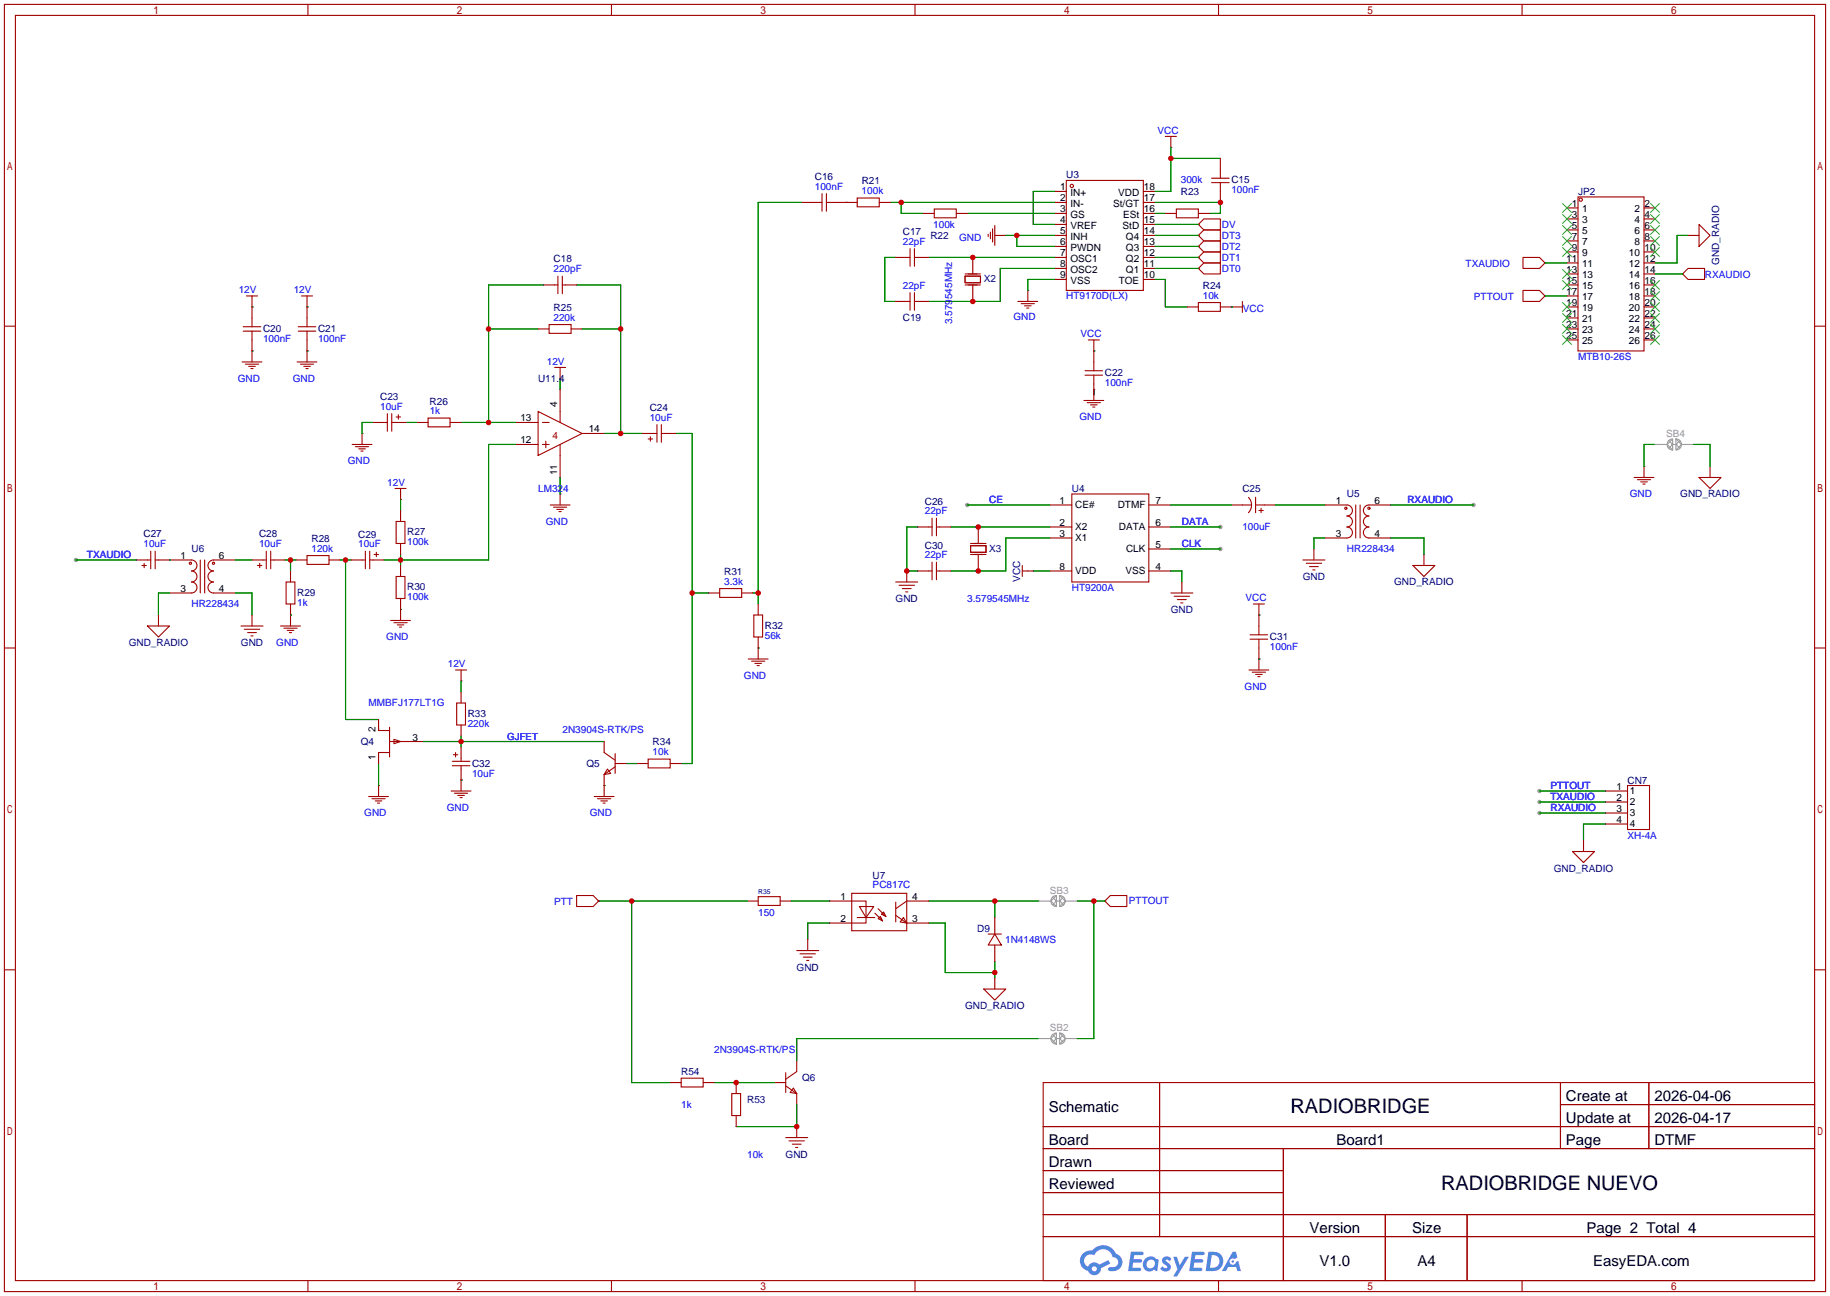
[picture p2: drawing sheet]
<svg xmlns="http://www.w3.org/2000/svg" width="422mm" height="299mm" viewBox="0 0 422 299" stroke-linecap="round" stroke-linejoin="round" font-family="sans-serif">
<g fill="#999">
<circle cx="223.3" cy="116.6" r=".51"/>
<circle cx="281.7" cy="121.7" r=".51"/>
<circle cx="281.7" cy="126.7" r=".51"/>
<circle cx="355.3" cy="187.7" r=".51"/>
<circle cx="355.3" cy="182.6" r=".51"/>
<circle cx="355.3" cy="185.2" r=".51"/>
<circle cx="340.1" cy="116.6" r=".51"/>
<circle cx="17.5" cy="129.3" r=".51"/>
</g>
<g fill="none" stroke="#a10000" stroke-width=".25">
<path d="M1 1h420.4v297.2h-420.4zM3.6 3.6h415.2v292.1h-415.2zM71.1 1v2.6M141.1 1v2.6M211.2 1v2.6M281.3 1v2.6M351.3 1v2.6M1 75.3h2.6M418.8 75.3h2.6M1 149.6h2.6M418.8 149.6h2.6M1 223.9h2.6"/>
<path d="M418.8 223.9h2.6M240.8 249.9h178v45.8h-178zM267.7 249.9v35.6M360.2 249.9v15.3M360.2 255h58.6M380.6 249.9v15.3M240.8 260.1h178M240.8 265.2h178M240.8 270.3h55.4M240.8 275.3h55.4M296.2 265.2v30.5M71.1 295.7v2.5"/>
<path d="M141.1 295.7v2.5M211.2 295.7v2.5M240.8 280.4h178M240.8 285.5h178M281.3 295.7v2.5M319.8 280.4v15.3M338.6 280.4v15.3M351.3 295.7v2.5"/>
</g>
<g fill="#5487ff">
<path d="M268.5 290.3a1.3 1.3 0 0 1 1.9 .3l-.4 .6a.54 .54 0 0 0-1-.2l.2 .2a1.28 1.28 0 0 1 .8 2 1.53 1.53 0 0 1-2.2-.3l.5-.6 .8 .5a.31 .31 0 0 0 .3-.3 .31 .31 0 0 0-.2-.3 1.12 1.12 0 0 1-.7-1.9z"/>
<path d="M270.8 290.2h.8l.7 1.9 1.2-1.9h.9l-2.7 4.5h-.9l1-1.7z"/>
<path d="M261 289h2.3a.46 .46 0 0 1 .5 .1 .46 .46 0 0 1 .1 .5l-.3 .2h-1.8l-.1 .9h1.6a.4 .4 0 0 1 .3 .4 .4 .4 0 0 1-.4 .4h-1.6l-.2 1.2h1.4a.46 .46 0 0 1 .5 .1 .46 .46 0 0 1 .1 .5l-.4 .2h-2.6z"/>
<path d="M275.1 289h2.3a.47 .47 0 0 1 .5 .1 .47 .47 0 0 1 .1 .5l-.3 .2h-1.8l-.1 .9h1.6a.4 .4 0 0 1 .4 .4 .4 .4 0 0 1-.5 .4h-1.6l-.2 1.2h1.4a.46 .46 0 0 1 .5 .1 .46 .46 0 0 1 .1 .5l-.4 .2h-2.6z"/>
<path d="M284.5 289h.8l.3 1.3-.6 .4a.75 .75 0 0 0-1.1 .3 .75 .75 0 0 0 .5 1 .75 .75 0 0 0 .9-.6l.5-.3 .6 2.4h-.8l-.3-1h-1.8l-.5 1h-1z"/>
<path d="M278.9 289l-.6 4.5h1.4a2.27 2.27 0 0 0 2.7-2.3 2.27 2.27 0 0 0-2.7-2.2zM279.7 289.8a1.5 1.5 0 0 1 1.8 1.5 1.5 1.5 0 0 1-1.9 1.4h-.3z"/>
<path d="M264.4 290.6a1.6 1.6 0 0 0-.4 2.3 1.6 1.6 0 0 0 2.3 .2l.8 .4 .3-2.5-.1-.3h-.5a1.58 1.58 0 0 0-2.4-.1zM265 291.1a.99 .99 0 0 1 1.6 .6 .99 .99 0 0 1-1.3 1.1 .98 .98 0 0 1-.3-1.7z"/>
<path d="M250 289.4a2.37 2.37 0 0 0 1.1 4 1.54 1.54 0 0 0 1.8 1 1.54 1.54 0 0 0 1.2-1.6l2.2-1.1-.5-.8-2.1 1.1a1.57 1.57 0 0 0-2.6 .4 1.5 1.5 0 0 1-.7-2.1 1.5 1.5 0 0 1 2.2-.5 2.23 2.23 0 0 1 2.3-1.4 2.23 2.23 0 0 1 1.9 1.8 1.16 1.16 0 0 1 1.3 1.1 1.16 1.16 0 0 1-1.1 1.3h-.7a.47 .47 0 0 0-.5 .3 .47 .47 0 0 0 .4 .6 2.14 2.14 0 0 0 2.7-1.4 2.14 2.14 0 0 0-1.3-2.7 3.2 3.2 0 0 0-5.5-.7l-1.1 .1zM252 292.9a.6 .6 0 0 1 1.2 0 .6 .6 0 0 1-1.2 0z"/>
<circle cx="284.6" cy="291.3" r=".28"/>
</g>
<g fill="none" stroke="#a10000" stroke-width=".25">
<path d="M269 31.5h2.5M270.3 34h.1M270.3 31.5v2.5M281.7 36.6v4.5M185.2 46.7h4.5M189.7 44.7v4.1M190.8 46.7h7.1M190.8 44.7v4.1M197.9 45.7h5v2.1h-5zM202.9 46.7h2.6M206.8 59.4h3.3M210.1 57.4v4.1"/>
<path d="M211.1 59.4h3.3M211.1 57.4v4.1M213.1 49.3h2.5M215.6 48.3h5.1v2h-5.1zM220.7 49.3h2.6M224.5 59.4v3.8M228.1 54.1v.5M228.6 53.6v1.5M229.1 52.8v3.1M229.6 54.4h2.6M229.6 52.1v4.5M232.2 54.4h.1"/>
<path d="M243.6 54.4h2.5M243.6 44.2h2.5M243.6 46.7h2.5M243.6 49.3h2.5M243.6 51.8h2.5M243.6 56.9h2.5M243.6 59.4h2.5M246.1 41.7h17.8v25.4h-17.8zM263.9 54.4h2.5M263.9 44.2h2.5M263.9 46.7h2.5M263.9 49.3h2.5"/>
<path d="M263.9 51.8h2.5M263.9 56.9h2.5M263.9 59.4h2.5M269 49.3h2.5M271.5 48.3h5.1v2h-5.1zM276.6 51.8l1.3-1.3h3.8v2.6h-3.8zM276.6 51.8h.1M276.6 59.4h.1M276.6 56.9h.1M276.6 54.4l1.3-1.3h3.8v2.5h-3.8zM276.6 54.4h.1M276.6 49.3h2.5"/>
<path d="M277.9 58.2h3.8v2.5h-3.8l-1.3-1.3zM277.9 55.6h3.8v2.6h-3.8l-1.3-1.3zM279.7 41.1h4M279.7 42.2h4M281.7 42.2v4.5M351.5 59.4h3.8l1.3 1.3-1.3 1.3h-3.8zM361.7 48h2.5M361.7 50.5h2.5M361.7 53.1h2.5M361.7 55.6h2.5M361.7 58.2h2.5M364.2 45.5h15.3v35.5h-15.3z"/>
<path d="M379.5 48h2.5M379.5 50.5h2.5M379.5 53.1h2.5M379.5 55.6h2.5M379.5 58.2h2.5M389.6 54.4h2.6M392.2 51.8l2.5 2.6-2.5 2.5zM56.1 75.4h4.1M56.1 76.5h4.1M56.9 68.3h2.5M58.2 70.9h.1M58.2 68.3v7.1"/>
<path d="M58.2 76.5v7.1M68.8 75.4h4.1M68.8 76.5h4.1M69.6 68.3h2.5M70.9 70.9h.1M70.9 68.3v7.1M70.9 76.5v7.1M124.2 75.9h2.5M125.5 65.8h3.3M126.7 74.9h5.1v2.1h-5.1zM128.8 63.8v4M129.8 63.8v4"/>
<path d="M129.8 65.8h3.3M131.8 75.9h2.6M206.8 69.6h3.3M210.1 67.6v4M211.1 69.6h3.3M211.1 67.6v4M222.8 63.8h3.5v1.5h-3.5zM222.8 65.8h3.5M222.8 63.2h3.5M224.5 65.8v3.8M234.9 69.6h4.6M235.7 70.1h3.1"/>
<path d="M236.5 70.6h1.5M237 71.1h.5M237.2 67.1h.1M237.2 67.1v2.5M243.6 62h2.5M243.6 64.5h2.5M251.2 78.5h2.5M252.5 78.5v7.1M263.9 62h2.5M263.9 64.5h2.5M274.1 70.9h2.5M276.6 69.9h5.1v2h-5.1z"/>
<path d="M276.6 62h.1M277.9 60.7h3.8v2.5h-3.8l-1.3-1.2zM281.7 70.9h5.1M284.2 70.9h.1M286.8 69.6v2.5M351.5 67.1h3.8l1.3 1.2-1.3 1.3h-3.8zM356.6 60.7h.1M356.6 68.3h.1M361.7 70.9h2.5M361.7 78.5h2.5M361.7 68.3h2.5M361.7 65.8h2.5"/>
<path d="M361.7 75.9h2.5M361.7 63.2h2.5M361.7 60.7h2.5M361.7 73.4h2.5M379.5 70.9h2.5M379.5 78.5h2.5M379.5 68.3h2.5M379.5 65.8h2.5M379.5 75.9h2.5M379.5 63.2h2.5M379.5 60.7h2.5M379.5 73.4h2.5"/>
<path d="M388.4 63.2l1.2-1.2h3.8v2.5h-3.8zM388.4 63.2h.1M55.9 83.6h4.6M56.6 84.1h3.1M57.4 84.6h1.5M57.9 85.1h.5M58.2 81h.1M68.6 83.6h4.6M69.3 84.1h3.1M70.1 84.6h1.5M70.6 85.1h.5M70.9 81h.1"/>
<path d="M86.1 97.5h3.3M89.4 95.5v4.1M90.4 97.5h3.3M90.4 95.5v4.1M91.4 96.3h1.1M91.9 95.8v1M96.3 97.5h2.5M98.8 96.5h5.1v2.1h-5.1zM103.9 97.5h2.5M119.1 97.5h5.1M124.2 95l10.2 5.1-10.2 5.1zM125.2 97.5h1.5"/>
<path d="M128 84.8h2.6M129.3 87.4h.1M129.3 84.8v2.6M129.3 89.9v7.6M151.6 98v4.1M152.7 98v4.1M250.2 92.5h4.6M250.4 86.6h4.1M250.4 85.6h4.1M251 93h3M251.7 93.5h1.5M252.2 94h.5"/>
<path d="M252.5 81h.1M252.5 89.9h.1M252.5 86.6v5.9M81.3 102.6h4.6M82 103.1h3.1M82.8 103.6h1.5M83.3 104.1h.5M83.6 100.1h.1M83.6 100.1v2.5M91.2 112.8h2.5M92.5 115.3h.1M92.5 112.8v2.5"/>
<path d="M92.5 117.9v2.5M119.1 102.6h5.1M125.2 102.6h1.5M126 101.9v1.5M127 116.6h4.6M127.8 117.1h3M128.5 117.6h1.5M129 118.1h.5M129.3 114h.1M129.3 102.6v7.6M129.3 114v2.6M134.4 100.1h5"/>
<path d="M148.3 100.1h3.3M149.6 101.3h1M150.1 100.8v1.1M152.7 100.1h3.3M215.1 119.6v4.1M216.2 119.6v4.1M242.3 116.6h5.1M247.4 114h17.8v20.4h-17.8zM265.2 116.6h5.1M284.2 116.6h4.6M288.2 114.8a2.54 2.54 0 0 1 0 3.6M289.8 116.6h4.6"/>
<path d="M289.8 114.8v3.6M290.6 117.9h1M291.1 117.3v1.1M305.8 116.6h5.1a1.27 1.27 0 0 1 1.3 1.3 1.27 1.27 0 0 1-1.3 1.2 1.27 1.27 0 0 1 1.3 1.3 1.27 1.27 0 0 1-1.3 1.3 1.27 1.27 0 0 1 1.3 1.2 1.27 1.27 0 0 1-1.3 1.3h-5.1M312.9 116.6v7.6M313.9 116.6v7.6M321.1 116.6h-5.1a1.27 1.27 0 0 0-1.3 1.3 1.27 1.27 0 0 0 1.3 1.2 1.27 1.27 0 0 0-1.3 1.3 1.27 1.27 0 0 0 1.3 1.3 1.27 1.27 0 0 0-1.3 1.2 1.27 1.27 0 0 0 1.3 1.3h5.1M377.2 110.2h4.6M378 110.7h3M378.7 111.3h1.5M379.2 111.8h.5M379.5 107.7h.1"/>
<path d="M379.5 107.7v2.5M392.2 110.2h5.1l-2.6 2.6zM394.7 107.7v2.5M31.5 129.3h3.3M32.8 130.6h1M33.3 130v1.1M34.8 127.3v4M35.8 129.3h8.4a1.27 1.27 0 0 1 1.3 1.3 1.27 1.27 0 0 1-1.3 1.2 1.27 1.27 0 0 1 1.3 1.3 1.27 1.27 0 0 1-1.3 1.3 1.27 1.27 0 0 1 1.3 1.2 1.27 1.27 0 0 1-1.3 1.3h-5.1M35.8 127.3v4M46.2 129.3v7.6M47.2 129.3v7.6M54.4 129.3h-5.1a1.27 1.27 0 0 0-1.3 1.3 1.27 1.27 0 0 0 1.3 1.2 1.27 1.27 0 0 0-1.3 1.3 1.27 1.27 0 0 0 1.3 1.3 1.27 1.27 0 0 0-1.3 1.2 1.27 1.27 0 0 0 1.3 1.3h5.1"/>
<path d="M58.2 129.3h3.3M59.4 130.6h1.1M59.9 130v1.1M61.5 127.3v4M62.5 129.3h3.3M62.5 127.3v4M66 134.4h2.1v5h-2.1zM67.1 131.8v2.6M67.1 139.4v5.1M68.3 129.3h2.6M70.9 128.3h5v2h-5zM75.9 129.3h2.6"/>
<path d="M81 129.3h3.3M84.3 127.3v4M85.3 129.3h3.3M85.3 127.3v4M86.4 128h1M86.9 127.5v1M91.4 120.4h2.1v5.1h-2.1zM91.4 133.1h2.1v5.1h-2.1zM92.5 125.5v2.5M92.5 130.6v2.5M92.5 138.2v5.1M163.6 136.9h2.5"/>
<path d="M166.1 135.9h5.1v2h-5.1zM171.2 136.9h2.5M175 139.4v2.6M206.8 134.4h5M207.5 135.1h3.6M208.3 135.9h2M209 136.7h.5M209.3 131.8v2.6M211.8 121.7h3.3M211.8 131.8h3.3M215.1 129.8v4.1M216.2 121.7h3.3"/>
<path d="M216.2 131.8h3.3M216.2 129.8v4.1M224 126h3.6v1.5h-3.6zM224 128h3.6M224 125.5h3.6M225.8 121.7v3.8M225.8 128v3.8M236 131.8h2.5M236 130.6v2.5M242.3 121.7h5.1M242.3 124.2h5.1M242.3 131.8h5.1"/>
<path d="M265.2 121.7h5.1M265.2 131.8h5.1M265.2 126.7h5.1M270.3 136.9h5M271 137.7h3.6M271.8 138.4h2M272.5 139.2h.5M272.8 134.4v2.5M289.3 139.4h2.5M290.6 139.4v7.2M300.7 129.3h5.1M301.5 130h3.6"/>
<path d="M302.3 130.8h2M303 131.6h.5M303.3 126.7v2.6M326.1 130.6h5.1l-2.5 2.5zM328.7 128v2.6M34 144.5h5.1l-2.5 2.6zM36.6 142v2.5M55.6 144.5h5.1M56.4 145.3h3.5M57.1 146h2.1M57.9 146.8h.5M58.2 142v2.5"/>
<path d="M64.8 144.5h4.5M65.5 145h3.1M66.3 145.5h1.5M66.8 146h.5M67.1 142h.1M90.2 143.3h4.5M90.9 143.8h3.1M91.7 144.3h1.5M92.2 144.8h.5M92.5 140.7h.1M105.2 154.7h2.5M106.4 157.2h.1"/>
<path d="M106.4 154.7v2.5M106.4 159.8v2.5M172.7 152.1h4.6M173.5 152.7h3M174 142h2v5.1h-2zM174.2 153.2h1.6M174.8 153.7h.5M175 149.6h.1M175 147.1v5M288.3 154.7h4.6M288.5 146.6h4.1M288.5 147.6h4.1"/>
<path d="M289.1 155.2h3M289.8 155.7h1.5M290.3 156.2h.5M290.6 152.1h.1M290.6 142h.1M290.6 147.6v7.1M87.4 167.9v.8h2.5M87.4 166.1v2.6M89.9 173.7h-2.5v2.6M89.9 167.9v6.9M89.9 171.2h7.6M90.9 170.7l1.6 .5-1.6 .5z"/>
<path d="M104.4 175.8h4.1M104.4 176.8h4.1M104.6 174.2h1.1M105.2 173.7v1.1M105.4 162.3h2v5.1h-2zM106.4 167.4v2.5M106.4 172.5v3.3M106.4 176.8v5.8M139.4 171.2v2.5l2.6 1.8M139.4 178.8v5.1M140.2 177.5l.8 1.1-1.6 .2zM142 176.3h2.5"/>
<path d="M142 177l-2.6 1.8M142 174v4.6M147.1 176.3h2.5M149.6 175.3h5.1v2h-5.1zM154.7 176.3h2.5M85.1 183.9h4.6M85.9 184.4h3M86.6 184.9h1.5M87.1 185.4h.5M87.4 181.4h.1M87.4 181.4v2.5M104.1 182.6h4.6"/>
<path d="M104.9 183.1h3M105.7 183.6h1.5M106.2 184.1h.5M106.4 180.1h.1M137.2 183.9h4.5M137.9 184.4h3.1M138.7 184.9h1.5M139.2 185.4h.5M139.4 181.4h.1M363 196.6h5l-2.5 2.5zM365.5 194.1v2.5M370.6 182.6h5.1"/>
<path d="M370.6 185.2h5.1M370.6 187.7h5.1M370.6 190.2h5.1M375.7 181.4h5v10.1h-5zM133.1 206.8h3.8l1.3 1.2-1.3 1.3h-3.8zM138.2 208h.1M172.5 208h2.5M175 207h5.1v2h-5.1zM180.1 208h2.5M183.9 219.5h5.1M186.4 216.9v2.6M191.5 208h8.4v5.1h-8.4"/>
<path d="M196.6 206.2h12.7v8.7h-12.7zM197.9 211.8h4M198.4 209.3h3.3l-1.8 2.5zM201.9 210.8l1.8 1.8M202.7 212.1l.5-.5 .5 1zM202.7 209.8l1.8 1.8M203.5 211.1l.5-.5 .5 1zM206.8 211.3l2.5 1.8M206.8 208.3v4.6M208.5 211.8l.8 1.3-1.5-.2zM209.3 213.1h5.1M214.4 208h-5.1l-2.5 1.8"/>
<path d="M228.1 215.6h3M229.6 215.6l1.5 2.6h-3zM229.6 211.8v3.8M229.6 218.2v3.8M255 208l1.3-1.2h3.8v2.5h-3.8zM255 208h.1M184.7 220.2h3.5M185.4 221h2.1M186.2 221.7h.5M227.1 228.3h5.1l-2.6 2.6zM229.6 225.8v2.5M154.7 249.9h2.5"/>
<path d="M157.2 248.9h5.1v2.1h-5.1zM162.3 249.9h2.5M168.9 252.5h2v5.1h-2zM169.9 249.9v2.6M169.9 257.6v2.5M178.8 249.9h2.6M181.4 250.7l2.5 1.8M181.4 247.6v4.6M183.1 251.2l.8 1.3-1.5-.3zM183.9 244.9v2.5l-2.5 1.8M183.9 252.5v2.5M181.4 262.6h5"/>
<path d="M182.1 263.4h3.6M182.9 264.2h2M183.6 264.9h.5M183.9 260.1v2.5"/>
<circle cx="247.4" cy="42.9" r=".38"/>
<circle cx="364.9" cy="46.1" r=".38"/>
<circle cx="310.6" cy="117.3" r=".25"/>
<circle cx="316" cy="117.3" r=".25"/>
<circle cx="43.9" cy="130" r=".25"/>
<circle cx="49.3" cy="130" r=".25"/>
</g>
<g fill="none" stroke="#008700" stroke-width=".25">
<path d="M270.3 34v10.2h-3.9M270.3 36.6h11.4M185.2 46.7h-10.2v92.7M195.3 46.7h.1M205.5 46.7h38.1M206.8 59.4h-2.6v10.2h2.6M208 46.7v2.6h5.1M214.4 59.4h29.2M223.3 49.3h20.3M232.2 54.4h11.4M234.7 54.4v2.5h8.9M243.6 44.2h-5.1v7.6h5.1"/>
<path d="M266.4 59.4h10.2M266.4 51.8h10.2M266.4 54.4h10.2M266.4 56.9h10.2M266.4 46.7h15.3v2.6h-2.6M266.4 49.3h2.6M389.6 54.4h-2.5v6.3h-5.1M58.2 70.9h.1M70.9 70.9h.1M112.8 75.9h11.4M125.5 65.8h-12.7v31.7M133.1 65.8h10.2v34.3"/>
<path d="M134.4 75.9h8.9M243.6 64.5h-6.4v2.6M243.6 62h-12.7v7.6h-16.5M266.4 64.5h2.6v6.4h5.1M266.4 62h10.2M284.2 70.9h.1M356.6 60.7h5.1M356.6 68.3h5.1M382 63.2h6.4M58.2 81h.1M70.9 81h.1M86.1 97.5h-2.5v2.6"/>
<path d="M93.7 97.5h2.6M106.4 97.5h12.7M129.3 87.4v2.5M252.5 81h.1M252.5 89.9v1.3M92.5 115.3v2.6M119.1 102.6h-6.3v26.7h-24.2M129.3 110.2v3.8M139.4 100.1h8.9M156 100.1h3.8v76.2h-2.6M223.3 116.6h19M270.3 116.6h13.9"/>
<path d="M294.4 116.6h11.4M321.1 116.6h19M382 102.6h-2.5v5.1M390.9 102.6h3.8v5.1M17.5 129.3h14M39.1 129.3h.1M39.1 136.9h-2.5v5.1M54.4 136.9h3.8v5.1M54.4 129.3h3.8M65.8 129.3h2.5M67.1 129.3v2.5M78.5 129.3h2.5"/>
<path d="M79.8 129.3v36.8h7.6M92.5 128v2.6M159.8 136.9h3.8M173.7 136.9h1.3M211.8 121.7h-2.5v10.1h2.5M219.5 121.7h22.8M238.5 131.8h3.8M242.3 124.2h-10.1v7.6h-12.7M270.3 131.8h2.5v2.6M270.3 121.7h11.4M270.3 126.7h11.4M305.8 124.2h-2.5v2.5"/>
<path d="M321.1 124.2h7.6v3.8M67.1 142h.1M92.5 140.7h.1M106.4 157.2v2.6M175 149.6h.1M290.6 152.1h.1M290.6 142h.1M87.4 176.3v5.1M97.5 171.2h41.9M106.4 169.9v2.6M144.5 176.3h2.6M106.4 180.1h.1"/>
<path d="M139.4 181.4h.1M355.3 187.7h15.3M355.3 182.6h15.3M355.3 185.2h15.3M370.6 190.2h-5.1v3.9M138.2 208h34.3M145.8 208v41.9h8.9M182.6 208h8.9M191.5 213.1h-5.1v3.8M214.4 213.1h3.8v11.4h11.4M214.4 208h25.4M229.6 208v3.8"/>
<path d="M248.7 208h6.3M252.5 208v31.8h-3.8M229.6 222v3.8M239.8 239.8h-55.9v5.1M164.8 249.9h14M183.9 255v5.1h-14"/>
</g>
<g fill="none" stroke="#999" stroke-width=".25">
<path d="M382 102.6h2.8M385.2 101.7l.9-.4v2.6a1.27 1.27 0 0 1-1.2-.8 1.27 1.27 0 0 1 .3-1.4zM385.8 102.6h1.3M386.8 101.3a1.27 1.27 0 0 1 1.3 1.3 1.27 1.27 0 0 1-1.3 1.3zM388.1 102.6h2.8M239.8 208h2.8M243 207.1l.8-.3v2.5a1.27 1.27 0 0 1-1.1-.8 1.27 1.27 0 0 1 .3-1.4zM243.6 208h1.3M244.6 206.8a1.27 1.27 0 0 1 1.3 1.2 1.27 1.27 0 0 1-1.3 1.3zM245.9 208h2.8M239.8 239.8h2.8M243 238.8l.8-.3v2.5a1.27 1.27 0 0 1-1.1-.8 1.27 1.27 0 0 1 .3-1.4z"/>
<path d="M243.6 239.8h1.3M244.6 238.5a1.27 1.27 0 0 1 1.3 1.3 1.27 1.27 0 0 1-1.3 1.2zM245.9 239.8h2.8"/>
</g>
<path d="M385.2 101.7l.9 .9-.9 .9M386.1 101.4l-1.3 1.2 1.3 1.3M386.8 101.3l1.3 1.3-1.3 1.3M387.7 101.7l-.9 .9 .9 .9M242.9 207.1l.9 .9-.9 .9M243.8 206.8l-1.2 1.2 1.2 1.3M244.6 206.8l1.3 1.2-1.3 1.3M245.5 207.1l-.9 .9 .9 .9M242.9 238.9l.9 .9-.9 .9M243.8 238.5l-1.2 1.3 1.2 1.2M244.6 238.5l1.3 1.3-1.3 1.2M245.5 238.9l-.9 .9 .9 .9" fill="none" stroke="#999" stroke-width=".23"/>
<g fill="none" stroke="#3c3" stroke-width=".25">
<path d="M360.7 47l2 2M360.7 49.5l2 2.1M360.7 52.1l2 2M360.7 54.6l2 2M360.7 57.2l2 2M362.7 47l-2 2M362.7 49.5l-2 2.1M362.7 52.1l-2 2M362.7 54.6l-2 2M362.7 57.2l-2 2M381 57.2l2 2M381 54.6l2 2"/>
<path d="M381 52.1l2 2M381 49.5l2 2.1M381 47l2 2M383 49.5l-2 2.1M383 52.1l-2 2M383 57.2l-2 2M383 54.6l-2 2M383 47l-2 2M360.7 62.2l2 2.1M360.7 64.8l2 2M360.7 69.9l2 2M360.7 72.4l2 2"/>
<path d="M360.7 74.9l2 2.1M360.7 77.5l2 2M362.7 62.2l-2 2.1M362.7 64.8l-2 2M362.7 69.9l-2 2M362.7 72.4l-2 2M362.7 74.9l-2 2.1M362.7 77.5l-2 2M381 74.9l2 2.1M381 77.5l2 2M381 72.4l2 2M381 69.9l2 2"/>
<path d="M381 67.3l2 2M381 64.8l2 2M383 77.5l-2 2M383 74.9l-2 2.1M383 72.4l-2 2M383 69.9l-2 2M383 67.3l-2 2M383 64.8l-2 2"/>
</g>
<g fill="#c00">
<circle cx="225.8" cy="121.7" r=".63"/>
<circle cx="225.8" cy="131.8" r=".63"/>
<circle cx="270.3" cy="36.6" r=".63"/>
<circle cx="224.5" cy="59.4" r=".63"/>
<circle cx="224.5" cy="69.6" r=".63"/>
<circle cx="234.7" cy="54.4" r=".63"/>
<circle cx="175" cy="136.9" r=".63"/>
<circle cx="208" cy="46.7" r=".63"/>
<circle cx="281.7" cy="46.7" r=".63"/>
<circle cx="67.1" cy="129.3" r=".63"/>
<circle cx="79.8" cy="129.3" r=".63"/>
<circle cx="92.5" cy="129.3" r=".63"/>
<circle cx="112.8" cy="97.5" r=".63"/>
<circle cx="112.8" cy="75.9" r=".63"/>
<circle cx="143.3" cy="100.1" r=".63"/>
<circle cx="143.3" cy="75.9" r=".63"/>
<circle cx="106.4" cy="171.2" r=".63"/>
<circle cx="209.3" cy="131.8" r=".63"/>
<circle cx="229.6" cy="208" r=".63"/>
<circle cx="229.6" cy="224.5" r=".63"/>
<circle cx="145.8" cy="208" r=".63"/>
<circle cx="159.8" cy="136.9" r=".63"/>
<circle cx="183.9" cy="260.1" r=".63"/>
<circle cx="169.9" cy="249.9" r=".63"/>
<circle cx="252.5" cy="208" r=".63"/>
</g>
<g font-size="4.6">
<text x="297.9" y="257">RADIOBRIDGE</text>
<text x="332.6" y="274.8">RADIOBRIDGE NUEVO</text>
</g>
<g font-size="3.5">
<text x="242.1" y="256.7">Schematic</text>
<text x="361.5" y="254.2">Create at</text>
<text x="381.9" y="254.2">2026-04-06</text>
<text x="361.5" y="259.2">Update at</text>
<text x="381.9" y="259.2">2026-04-17</text>
<text x="242.1" y="264.3">Board</text>
<text x="242.1" y="269.4">Drawn</text>
<text x="308.5" y="264.3">Board1</text>
<text x="361.5" y="264.3">Page</text>
<text x="381.9" y="264.3">DTMF</text>
<text x="242.1" y="274.5">Reviewed</text>
<text x="302.3" y="284.6">Version</text>
<text x="326" y="284.6">Size</text>
<text x="366.2" y="284.6">Page 2 Total 4</text>
<text x="304.6" y="292.3">V1.0</text>
<text x="327.2" y="292.3">A4</text>
<text x="367.7" y="292.3">EasyEDA.com</text>
</g>
<g font-size="2.3" fill="#00f">
<text x="267.2" y="30.9">VCC</text>
<text x="188.1" y="43.8">100nF</text>
<text x="198.9" y="44.8">100k</text>
<text x="272.6" y="42.3">300k</text>
<text x="284.2" y="44.6">100nF</text>
<text x="215.4" y="52.5">100k</text>
<text x="282" y="52.5">DV</text>
<text x="208.4" y="56.5">22pF</text>
<text x="221.4" y="55.6">GND</text>
<text x="282" y="57.6">DT2</text>
<text x="282" y="55.1">DT3</text>
<text x="127.8" y="62.9">220pF</text>
<text x="282" y="62.7">DT0</text>
<text x="282" y="60.2">DT1</text>
<text x="338.3" y="61.7">TXAUDIO</text>
<text x="393.5" y="64.3">RXAUDIO</text>
<text x="55.1" y="67.7">12V</text>
<text x="67.8" y="67.7">12V</text>
<text x="208.4" y="66.7">22pF</text>
<text x="246.1" y="69.1">HT9170D(LX)</text>
<text x="277.6" y="69">10k</text>
<text x="340.2" y="69.3">PTTOUT</text>
<text x="127.8" y="74.1">220k</text>
<text x="219.8" y="74.8" transform="rotate(-90 219.8 74.8)">3.579545MHz</text>
<text x="233.9" y="73.8">GND</text>
<text x="249.4" y="77.9">VCC</text>
<text x="286.9" y="72.1">VCC</text>
<text x="60.7" y="78.9">100nF</text>
<text x="73.4" y="78.9">100nF</text>
<text x="364.2" y="83.1">MTB10-26S</text>
<text x="54.9" y="88.1">GND</text>
<text x="67.6" y="88.1">GND</text>
<text x="126.2" y="84.2">12V</text>
<text x="255" y="89">100nF</text>
<text x="87.7" y="94.6">10uF</text>
<text x="99.2" y="95.6">1k</text>
<text x="150" y="97.2">10uF</text>
<text x="249.2" y="97">GND</text>
<text x="80.3" y="107.2">GND</text>
<text x="89.4" y="112.2">12V</text>
<text x="124.2" y="113.6">LM324</text>
<text x="213.5" y="118.8">22pF</text>
<text x="228.3" y="116.1">CE</text>
<text x="324.9" y="116.1">RXAUDIO</text>
<text x="376.2" y="114.8">GND</text>
<text x="94" y="125.9">100k</text>
<text x="126" y="121.1">GND</text>
<text x="272.8" y="121.2">DATA</text>
<text x="286.8" y="122.5">100uF</text>
<text x="20.1" y="128.8">TXAUDIO</text>
<text x="33.1" y="126.4">10uF</text>
<text x="59.8" y="126.4">10uF</text>
<text x="71.9" y="127.4">120k</text>
<text x="82.7" y="126.4">10uF</text>
<text x="213.5" y="128.9">22pF</text>
<text x="272.8" y="126.3">CLK</text>
<text x="310.9" y="127.6">HR228434</text>
<text x="167.1" y="135">3.3k</text>
<text x="247.4" y="136.4">HT9200A</text>
<text x="44.2" y="140.3">HR228434</text>
<text x="68.6" y="139.9">1k</text>
<text x="94" y="138.6">100k</text>
<text x="223.3" y="139">3.579545MHz</text>
<text x="287.5" y="138.8">VCC</text>
<text x="63.8" y="149.1">GND</text>
<text x="89.2" y="147.8">GND</text>
<text x="176.5" y="147.5">56k</text>
<text x="293.1" y="150">100nF</text>
<text x="103.4" y="154.1">12V</text>
<text x="171.7" y="156.7">GND</text>
<text x="287.3" y="159.2">GND</text>
<text x="85.1" y="163">MMBFJ177LT1G</text>
<text x="107.9" y="167.9">220k</text>
<text x="129.8" y="169.3">2N3904S-RTK/PS</text>
<text x="109" y="179.3">10uF</text>
<text x="150.6" y="174.4">10k</text>
<text x="357.9" y="182.2">PTTOUT</text>
<text x="357.9" y="184.7">TXAUDIO</text>
<text x="84.1" y="188.4">GND</text>
<text x="103.1" y="187.2">GND</text>
<text x="136.1" y="188.4">GND</text>
<text x="357.9" y="187.2">RXAUDIO</text>
<text x="375.7" y="193.6">XH-4A</text>
<text x="127.9" y="209">PTT</text>
<text x="201.4" y="205.1">PC817C</text>
<text x="260.6" y="208.7">PTTOUT</text>
<text x="175" y="211.4">150</text>
<text x="232" y="217.6">1N4148WS</text>
<text x="164.8" y="243.1">2N3904S-RTK/PS</text>
<text x="157.2" y="255.8">1k</text>
<text x="172.5" y="267.3">10k</text>
</g>
<g font-size="2.3" fill="#000080">
<text x="188.1" y="41.5">C16</text>
<text x="246.1" y="41.2">U3</text>
<text x="198.9" y="42.6">R21</text>
<text x="272.6" y="45.1">R23</text>
<text x="284.2" y="42.3">C15</text>
<text x="364.2" y="45">JP2</text>
<text x="208.4" y="54.3">C17</text>
<text x="214.7" y="55.1">R22</text>
<text x="127.8" y="60.6">C18</text>
<text x="227.1" y="65.2">X2</text>
<text x="396.8" y="61.2" transform="rotate(-90 396.8 61.2)">GND_RADIO</text>
<text x="127.8" y="71.8">R25</text>
<text x="277.6" y="66.7">R24</text>
<text x="60.7" y="76.6">C20</text>
<text x="73.4" y="76.6">C21</text>
<text x="208.4" y="74.1">C19</text>
<text x="124.2" y="88.2">U11.4</text>
<text x="255" y="86.8">C22</text>
<text x="87.7" y="92.4">C23</text>
<text x="99.2" y="93.4">R26</text>
<text x="150" y="94.8">C24</text>
<text x="247.4" y="113.6">U4</text>
<text x="286.8" y="113.6">C25</text>
<text x="213.5" y="116.5">C26</text>
<text x="310.9" y="114.9">U5</text>
<text x="387.9" y="114.9">GND_RADIO</text>
<text x="33.1" y="124.1">C27</text>
<text x="59.8" y="124.1">C28</text>
<text x="71.9" y="125.1">R28</text>
<text x="82.7" y="124.1">C29</text>
<text x="94" y="123.6">R27</text>
<text x="44.2" y="127.6">U6</text>
<text x="213.5" y="126.7">C30</text>
<text x="228.3" y="127.6">X3</text>
<text x="68.6" y="137.6">R29</text>
<text x="94" y="136.3">R30</text>
<text x="167.1" y="132.7">R31</text>
<text x="235.5" y="134.3" transform="rotate(-90 235.5 134.3)">VCC</text>
<text x="300.7" y="133.9">GND</text>
<text x="321.8" y="135.2">GND_RADIO</text>
<text x="206.7" y="139">GND</text>
<text x="270.2" y="141.5">GND</text>
<text x="29.7" y="149.1">GND_RADIO</text>
<text x="55.6" y="149.1">GND</text>
<text x="176.5" y="145.2">R32</text>
<text x="293.1" y="147.7">C31</text>
<text x="108" y="165.5">R33</text>
<text x="83.3" y="171.9">Q4</text>
<text x="150.6" y="172.1">R34</text>
<text x="109" y="177">C32</text>
<text x="135.4" y="177">Q5</text>
<text x="375.7" y="180.9">CN7</text>
<text x="201.4" y="202.8">U7</text>
<text x="358.6" y="201.2">GND_RADIO</text>
<text x="225.6" y="215.1">D9</text>
<text x="183.9" y="224.1">GND</text>
<text x="222.8" y="233">GND_RADIO</text>
<text x="157.2" y="248.2">R54</text>
<text x="185.2" y="249.5">Q6</text>
<text x="172.5" y="254.6">R53</text>
<text x="181.3" y="267.3">GND</text>
</g>
<g font-size="2.3">
<text x="244.7" y="44">1</text>
<text x="244.7" y="46.5">2</text>
<text x="247.1" y="45.2">IN+</text>
<text x="247.1" y="47.8">IN-</text>
<text x="256.9" y="47.8">St/GT</text>
<text x="258.1" y="45.2">VDD</text>
<text x="264" y="46.5">17</text>
<text x="264" y="44">18</text>
<text x="362.8" y="47.8">1</text>
<text x="379.6" y="47.8">2</text>
<text x="244.7" y="49">3</text>
<text x="244.7" y="51.6">4</text>
<text x="247.1" y="50.3">GS</text>
<text x="247.1" y="52.9">VREF</text>
<text x="259.1" y="52.9">StD</text>
<text x="259.2" y="50.3">ESt</text>
<text x="264" y="51.6">15</text>
<text x="264" y="49">16</text>
<text x="362.8" y="50.3">3</text>
<text x="362.8" y="52.9">5</text>
<text x="365.2" y="49">1</text>
<text x="365.2" y="51.6">3</text>
<text x="377.3" y="51.6">4</text>
<text x="377.3" y="49">2</text>
<text x="379.6" y="52.9">6</text>
<text x="379.6" y="50.3">4</text>
<text x="244.7" y="54.1">5</text>
<text x="244.7" y="56.7">6</text>
<text x="244.7" y="59.2">7</text>
<text x="247.1" y="55.4">INH</text>
<text x="247.1" y="57.9">PWDN</text>
<text x="259.9" y="57.9">Q3</text>
<text x="259.9" y="55.4">Q4</text>
<text x="264" y="59.2">12</text>
<text x="264" y="56.7">13</text>
<text x="264" y="54.1">14</text>
<text x="362.8" y="55.4">7</text>
<text x="362.8" y="57.9">9</text>
<text x="365.2" y="54.1">5</text>
<text x="365.2" y="56.7">7</text>
<text x="365.2" y="59.2">9</text>
<text x="376" y="59.2">10</text>
<text x="377.3" y="56.7">8</text>
<text x="377.3" y="54.1">6</text>
<text x="379.6" y="57.9">10</text>
<text x="379.6" y="55.4">8</text>
<text x="244.7" y="61.7">8</text>
<text x="244.7" y="64.3">9</text>
<text x="247.1" y="60.5">OSC1</text>
<text x="247.1" y="63">OSC2</text>
<text x="247.1" y="65.6">VSS</text>
<text x="258.2" y="65.6">TOE</text>
<text x="259.9" y="63">Q1</text>
<text x="259.9" y="60.5">Q2</text>
<text x="264" y="64.3">10</text>
<text x="264" y="61.7">11</text>
<text x="361.5" y="60.5">11</text>
<text x="361.5" y="63">13</text>
<text x="361.5" y="65.6">15</text>
<text x="365.2" y="61.7">11</text>
<text x="365.2" y="64.3">13</text>
<text x="376" y="64.3">14</text>
<text x="376" y="61.7">12</text>
<text x="379.6" y="65.6">16</text>
<text x="379.6" y="63">14</text>
<text x="379.6" y="60.5">12</text>
<text x="361.5" y="68.1">17</text>
<text x="361.5" y="70.6">19</text>
<text x="365.2" y="66.8">15</text>
<text x="365.2" y="69.4">17</text>
<text x="365.2" y="71.9">19</text>
<text x="376" y="71.9">20</text>
<text x="376" y="69.4">18</text>
<text x="376" y="66.8">16</text>
<text x="379.6" y="70.6">20</text>
<text x="379.6" y="68.1">18</text>
<text x="361.5" y="73.2">21</text>
<text x="361.5" y="75.7">23</text>
<text x="365.2" y="74.4">21</text>
<text x="365.2" y="77">23</text>
<text x="376" y="77">24</text>
<text x="376" y="74.4">22</text>
<text x="379.6" y="75.7">24</text>
<text x="379.6" y="73.2">22</text>
<text x="361.5" y="78.3">25</text>
<text x="365.2" y="79.5">25</text>
<text x="376" y="79.5">26</text>
<text x="379.6" y="78.3">26</text>
<text x="128.6" y="94" transform="rotate(-90 128.6 94)">4</text>
<text x="120.1" y="97.3">13</text>
<text x="135.9" y="99.8">14</text>
<text x="120.1" y="102.4">12</text>
<text x="128.6" y="109.7" transform="rotate(-90 128.6 109.7)">11</text>
<text x="244.6" y="116.4">1</text>
<text x="248.2" y="117.4">CE#</text>
<text x="258" y="117.4">DTMF</text>
<text x="266.7" y="116.4">7</text>
<text x="308.3" y="116.4">1</text>
<text x="317.2" y="116.4">6</text>
<text x="244.6" y="121.4">2</text>
<text x="244.6" y="124">3</text>
<text x="248.2" y="122.5">X2</text>
<text x="248.2" y="125">X1</text>
<text x="258.3" y="122.5">DATA</text>
<text x="266.7" y="121.4">6</text>
<text x="308.3" y="124">3</text>
<text x="317.2" y="124">4</text>
<text x="41.6" y="129.1">1</text>
<text x="50.5" y="129.1">6</text>
<text x="244.6" y="131.6">8</text>
<text x="259.9" y="127.5">CLK</text>
<text x="266.7" y="131.6">4</text>
<text x="266.7" y="126.5">5</text>
<text x="41.6" y="136.7">3</text>
<text x="50.5" y="136.7">4</text>
<text x="248.2" y="132.6">VDD</text>
<text x="259.8" y="132.6">VSS</text>
<text x="86.7" y="168.9" transform="rotate(-90 86.7 168.9)">2</text>
<text x="95.2" y="171">3</text>
<text x="86.7" y="175.5" transform="rotate(-90 86.7 175.5)">1</text>
<text x="373.1" y="182.4">1</text>
<text x="373.1" y="184.9">2</text>
<text x="376.2" y="183.4">1</text>
<text x="376.2" y="186">2</text>
<text x="373.1" y="187.5">3</text>
<text x="373.1" y="190">4</text>
<text x="376.2" y="188.5">3</text>
<text x="376.2" y="191">4</text>
<text x="194" y="207.7">1</text>
<text x="210.6" y="207.7">4</text>
<text x="194" y="212.8">2</text>
<text x="210.6" y="212.8">3</text>
</g>
<text font-size="2.3" fill="#a00000" x="127.5" y="101.4">4</text>
<g font-size="2.3" fill="#999">
<text x="384.6" y="100.9">SB4</text>
<text x="242.3" y="206.3">SB3</text>
<text x="242.3" y="238">SB2</text>
</g>
<text font-size="2.2" fill="#00f" x="117.1" y="170.7">GJFET</text>
<text font-size="1.6" fill="#000080" x="175" y="206.4">R35</text>
</svg>
